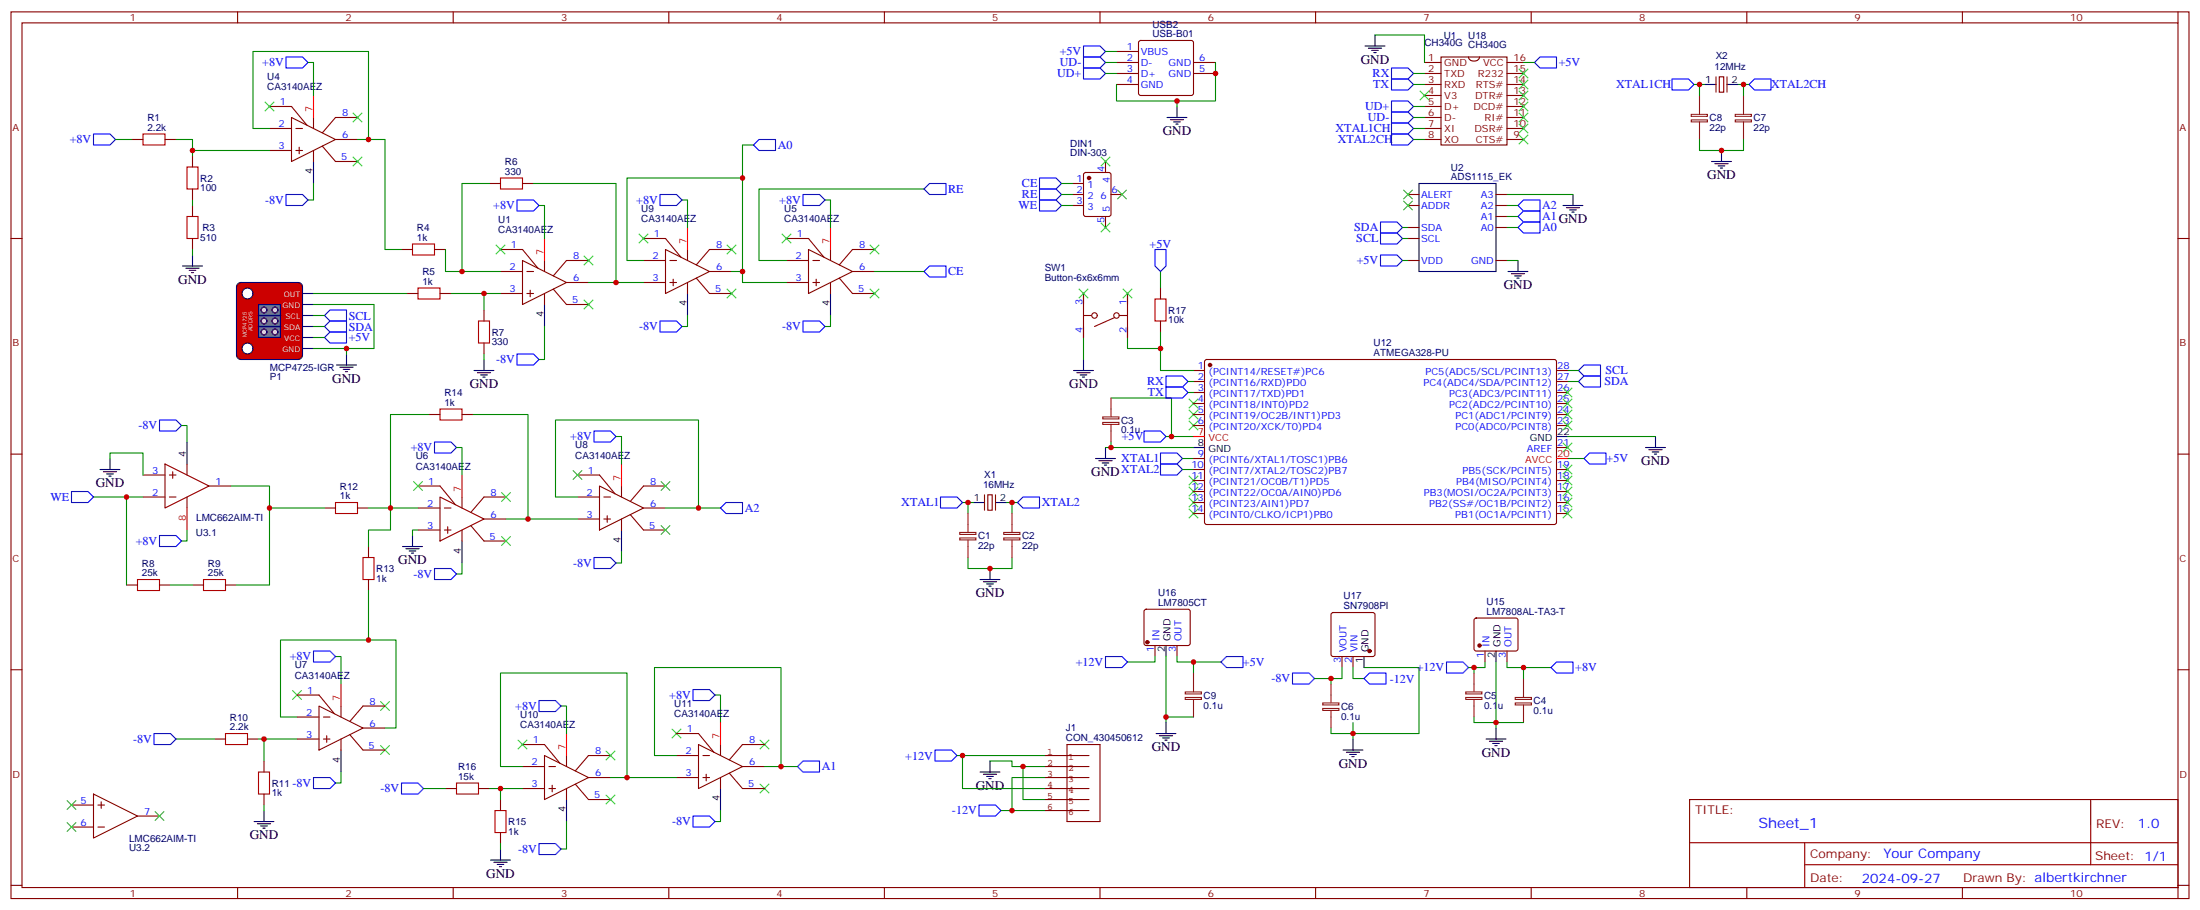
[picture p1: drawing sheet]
<svg xmlns="http://www.w3.org/2000/svg" width="706mm" height="292mm" viewBox="0 0 706 292" stroke-linecap="round" stroke-linejoin="round" font-family="sans-serif">
<g fill="none" stroke="#870000" stroke-width=".35">
<path d="M3.5 3.8h698.5v284.3h-698.5zM7.1 7.3h691.4v277.3h-691.4zM76.2 3.8v3.5M145.3 3.8v3.5M214.5 3.8v3.5M283.6 3.8v3.5M352.8 3.8v3.5M421.9 3.8v3.5M491.1 3.8v3.5M560.2 3.8v3.5M629.4 3.8v3.5M698.5 3.8v3.5"/>
<path d="M3.5 76.5h3.6M698.5 76.5h3.5M160.5 80h7.1l4.9 6M160.5 94.1h7.1M160.5 87.1h7.1M167.6 83.5l14.1 7.1-14.1 7zM169 94.1h2.1M169 87.1h2.1M170 93.1v2.1M174.6 83.5v3.6M174.6 94.1v3.5M177.4 92.7l4.3 4.9h7"/>
<path d="M181.7 90.6h7M188.7 83.5h-7l-4.3 5M3.5 145.6h3.6M698.5 145.6h3.5M3.5 214.8h3.6M698.5 214.8h3.5M541.9 256.4h156.6v28.2h-156.6zM670.5 256.4v20.9M541.9 270.2h156.5M578.8 277.3h119.6M578.8 270.2v14.2M3.5 283.9h3.6"/>
<path d="M76.2 284.6v3.5M145.3 284.6v3.5M214.5 284.6v3.5M283.6 284.6v3.5M352.8 284.6v3.5M421.9 284.6v3.5M491.1 284.6v3.5M560.2 284.6v3.5M629.4 284.6v3.5M698.5 284.6v3.5M698.5 283.9h3.5"/>
</g>
<path d="M174.6 97.6v7.1" fill="none" stroke="#000" stroke-width=".35"/>
<path d="M174.6 76.5v7" fill="none" stroke="#f00" stroke-width=".35"/>
<path d="M76.2 91.2l1.1-.6h18.3a1.41 1.41 0 0 1 1.4 1.4v21.9a1.51 1.51 0 0 1-1.4 1.4h-18.3a1.51 1.51 0 0 1-1.5-1.4v-21.9z" fill="#c00" stroke="#000" stroke-width=".35"/>
<path d="M97 94.1h3.5M97 97.6h3.5M97 101.2h3.5M97 104.7h3.5M97 108.2h3.5M97 111.8h3.5" fill="none" stroke="#000" stroke-width=".35"/>
<g fill="#fff" stroke="#000" stroke-width=".35">
<circle cx="79.4" cy="111.8" r="1.76"/>
<circle cx="79.4" cy="94.1" r="1.76"/>
</g>
<path d="M82.9 104.7h7.1v3.5h-7.1z" fill="#666" stroke="#000" stroke-width=".35"/>
<g fill="#ccc" stroke="#000" stroke-width=".35">
<circle cx="84.7" cy="106.5" r=".88"/>
<circle cx="88.2" cy="106.5" r=".88"/>
</g>
<path d="M82.9 101.2h7.1v3.5h-7.1z" fill="#666" stroke="#000" stroke-width=".35"/>
<g fill="#ccc" stroke="#000" stroke-width=".35">
<circle cx="84.7" cy="102.9" r=".88"/>
<circle cx="88.2" cy="102.9" r=".88"/>
</g>
<path d="M82.9 97.6h7.1v3.6h-7.1z" fill="#666" stroke="#000" stroke-width=".35"/>
<g fill="#ccc" stroke="#000" stroke-width=".35">
<circle cx="84.7" cy="99.4" r=".88"/>
<circle cx="88.2" cy="99.4" r=".88"/>
</g>
<g fill="none" stroke="#000" stroke-width=".35">
<path d="M437.8 14.7h6.3M438.9 15.5h4.2M439.9 16.2h2.1M440.6 16.9h.7M441 11.2v3.5M374.3 37.7h6.3M375.4 38.4h4.2M376.4 39.1h2.1M377.1 39.8h.7M377.5 34.1v3.6M100.5 51.8v7M455.1 58.8h24.7v28.3h-24.7z"/>
<path d="M501.3 65.9h6.3M502.4 66.6h4.2M503.4 67.3h2.1M504.1 68h.7M504.5 62.4v3.5M58.6 85.3h6.3M59.6 86h4.3M60.7 86.7h2.1M61.4 87.4h.7M61.7 81.8v3.5M220.5 94.1v7.1M266.3 94.1v7.1"/>
<path d="M483.7 87.1h6.3M484.7 87.8h4.2M485.8 88.5h2.1M486.5 89.2h.7M486.8 83.5v3.6M107.9 117.1h6.4M109 117.8h4.2M110.1 118.5h2.1M110.8 119.2h.7M111.1 113.5v3.6M152 118.8h6.4M153.1 119.5h4.2"/>
<path d="M155.2 115.3v3.5M344.3 118.8h6.4M345.4 119.5h4.2M347.5 115.3v3.5M154.2 120.2h2.1M154.9 120.9h.7M346.4 120.2h2.1M347.1 120.9h.7M32.1 150.6h6.4M33.2 151.3h4.2M34.2 152h2.1M34.9 152.7h.7"/>
<path d="M35.3 147v3.6M60 141.7v7.1M351.4 147h6.3M352.4 147.7h4.3M353.5 148.4h2.1M354.2 149.2h.7M354.5 143.5v3.5M129.1 175.3h6.4M130.2 176h4.2M131.2 176.7h2.1M131.9 177.4h.7M132.3 171.7v3.6"/>
<path d="M148.2 173.5v7.1M199.3 170v7M312.2 161.1h3.5M319.3 161.1h3.5M314.3 185.8h6.4M315.4 186.5h4.2M316.4 187.3h2.2M317.1 188h.8M317.5 182.3v3.5M373.9 207v3.5M437.4 210.5v3.6M479.8 208.8v3.5"/>
<path d="M370.8 235.2h6.3M371.8 235.9h4.3M372.9 236.6h2.1M373.6 237.3h.7M373.9 231.7v3.5M433.9 237v3.5M476.6 237h6.4M477.7 237.7h4.2M478.7 238.4h2.1M479.4 239.1h.7M479.8 233.5v3.5M84.7 259.9v3.6"/>
<path d="M109.4 240.5v7.1M181.7 256.4v7.1M231.1 252.9v7M430.7 240.5h6.4M431.8 241.2h4.2M432.9 241.9h2.1M433.6 242.6h.7M81.5 263.5h6.3M82.5 264.2h4.3M83.6 264.9h2.1M84.3 265.6h.7M157.3 275.8h6.4"/>
<path d="M158.4 276.5h4.2M159.5 277.2h2.1M160.2 277.9h.7M160.5 272.3v3.5"/>
</g>
<g fill="none" stroke="#870000" stroke-width=".35">
<path d="M86.4 34.1h7.1l4.9 6M93.5 37.7l14.1 7-14.1 7.1zM100.5 37.7v3.5M114.7 37.7h-7.1l-4.2 4.9M42.3 44.7h3.6M52.9 44.7h3.5M61.7 50v3.6M86.4 48.3h7.1M86.4 41.2h7.1M94.9 48.3h2.1M94.9 41.2h2.1M96 47.2v2.1"/>
<path d="M100.5 48.3v3.5M103.4 46.8l4.2 5h7.1M107.6 44.7h7.1M157 58.8h3.5M167.6 58.8h3.5M61.7 60.6v3.5M61.7 65.9v3.5M61.7 76.5v3.5M206.4 76.5h7l5 6M252.2 76.5h7.1l4.9 6M451.6 76.5h3.5M451.6 73h3.5"/>
<path d="M451.6 65.9h3.5M451.6 62.4h3.5M479.8 73h3.5M479.8 65.9h3.5M479.8 62.4h3.5M479.8 69.4h3.5M128.8 80h3.5M130.5 94.1h3.6M139.3 80h3.6M141.1 94.1h3.5M155.2 99.4v3.5M206.4 83.5h7"/>
<path d="M206.4 90.6h7M213.4 80l14.1 7.1-14.1 7zM214.8 83.5h2.2M214.8 90.6h2.2M215.9 89.5v2.2M220.5 80v3.5M220.5 90.6v3.5M223.3 89.2l4.2 4.9h7.1M227.5 87.1h7.1M234.6 80h-7.1l-4.2 4.9M252.2 83.5h7.1M252.2 90.6h7.1"/>
<path d="M259.3 80l14.1 7.1-14.1 7zM260.7 83.5h2.1M260.7 90.6h2.1M261.8 89.5v2.2M266.3 80v3.5M266.3 90.6v3.5M269.2 89.2l4.2 4.9h7.1M273.4 87.1h7.1M280.5 80h-7.1l-4.2 4.9M372.2 92.4v3.5M451.6 83.5h3.5M479.8 83.5h3.5"/>
<path d="M155.2 110v3.5M372.2 102.9v3.6M137.6 132.9h3.5M148.2 132.9h3.5M45.9 159.4h7M45.9 152.3h7M52.9 148.8l14.1 7.1-14.1 7zM54.3 159.4h2.1M54.3 152.3h2.1M55.4 151.3v2.1M60 148.8v3.5M60 159.4v3.5"/>
<path d="M67 155.9h7.1M134.1 155.9h7l4.9 6M141.1 159.4l14.1 7-14.1 7.1zM148.2 159.4v3.5M162.3 159.4h-7.1l-4.2 4.9M185.2 159.4h7.1M185.2 152.3h7.1l4.9 6M192.3 155.9l14.1 7-14.1 7.1zM193.7 159.4h2.1M199.3 155.9v3.5M213.4 155.9h-7l-4.3 4.9M316.8 158.7h1.4v4.9h-1.4z"/>
<path d="M104.1 162.9h3.5M114.7 162.9h3.5M118.2 175.3v3.5M134.1 170h7M134.1 162.9h7M142.5 170h2.1M142.5 162.9h2.1M143.6 168.9v2.1M148.2 170v3.5M151 168.6l4.2 4.9h7.1M155.2 166.4h7.1M185.2 166.4h7.1"/>
<path d="M193.7 166.4h2.1M194.7 165.4v2.1M199.3 166.4v3.6M202.1 165l4.3 5h7M206.4 162.9h7M40.6 187.6h3.5M51.2 187.6h3.5M61.7 187.6h3.6M72.3 187.6h3.5M118.2 185.8v3.6M367.1 195.6l.5-.2h13.4l.5 .2 .2 .5v10.2l-.2 .5-.5 .2h-13.4l-.5-.2-.2-.5v-10.2zM427.1 196.6l.5-.2h12.7l.5 .2 .2 .5v12.7l-.3 .5-.4 .2h-12.7l-.5-.2-.2-.5v-12.7z"/>
<path d="M473 198.4l.4-.2h12.7l.5 .2 .2 .5v9.4l-.7 .5-12.9-.1-.5-.6v-9.2zM370.4 207v3.5M377.5 207v3.5M430.4 210.5v3.6M433.9 210.5v3.6M476.2 208.8v3.5M483.3 208.8v3.5M68.8 237h3.5M79.4 237h3.5M95.2 222.9h7.1l4.9 6M95.2 237h7.1M95.2 229.9h7.1"/>
<path d="M102.3 226.4l14.1 7.1-14.1 7zM103.7 237h2.1M103.7 229.9h2.1M104.8 235.9v2.2M109.4 226.4v3.5M109.4 237v3.5M112.2 235.6l4.2 4.9h7.1M116.4 233.5h7.1M123.5 226.4h-7.1l-4.2 5M167.6 238.8h7l5 6M217 235.2h7l5 6M224 238.8l14.1 7-14.1 7.1z"/>
<path d="M231.1 238.8v3.5M245.2 238.8h-7.1l-4.2 4.9M22.9 258.2h7.1M30 254.6l14.1 7.1-14.1 7zM31.4 258.2h2.1M32.5 257.1v2.1M84.7 244.1v3.5M84.7 254.6v3.6M142.9 252.9h3.5M153.5 252.9h3.5M160.5 256.4v3.5M167.6 252.9h7"/>
<path d="M167.6 245.8h7M174.6 242.3l14.1 7-14.1 7.1zM176 252.9h2.2M176 245.8h2.2M177.1 251.8v2.1M181.7 242.3v3.5M181.7 252.9v3.5M184.5 251.5l4.2 4.9h7.1M188.7 249.3h7.1M195.8 242.3h-7.1l-4.2 4.9M217 242.3h7M217 249.3h7"/>
<path d="M225.4 242.3h2.1M225.4 249.3h2.1M226.5 248.3v2.1M231.1 249.3v3.6M233.9 247.9l4.2 5h7.1M238.1 245.8h7.1M22.9 265.2h7.1M31.4 265.2h2.1M44.1 261.7h7.1M160.5 267v3.5"/>
</g>
<path d="M100.5 30.6v7.1M220.5 73v7M266.3 73v7M148.2 152.3v7.1M199.3 148.8v7.1M60 162.9v7.1M109.4 219.4v7M181.7 235.2v7.1M231.1 231.7v7.1" fill="none" stroke="#f00" stroke-width=".35"/>
<g fill="none" stroke="#00f" stroke-width=".35">
<path d="M91.7 18.3h5.3l1.8 1.7-1.8 1.8h-5.3zM347.5 14.7h5.3l1.7 1.8-1.7 1.8h-5.3zM347.5 18.3h5.3l1.7 1.7-1.7 1.8h-5.3zM493.9 18.3h5.3v3.5h-5.3l-1.8-1.8zM347.5 21.8h5.3l1.7 1.8-1.7 1.7h-5.3zM446.3 21.8h5.3l1.7 1.8-1.7 1.7h-5.3zM446.3 25.3h5.3l1.7 1.8-1.7 1.8h-5.3zM446.3 32.4h5.3l1.7 1.7-1.7 1.8h-5.3zM446.3 35.9h5.3l1.7 1.8-1.7 1.7h-5.3zM30 43h5.3l1.7 1.7-1.7 1.8h-5.3zM243.4 44.7h5.3v3.6h-5.3l-1.7-1.8zM298.1 58.8h5.3v3.6h-5.3l-1.8-1.8z"/>
<path d="M91.7 62.4h5.3l1.8 1.7-1.8 1.8h-5.3zM165.8 64.1h5.3l1.8 1.8-1.8 1.8h-5.3zM211.7 62.4h5.3l1.7 1.7-1.7 1.8h-5.3zM257.5 62.4h5.3l1.8 1.7-1.8 1.8h-5.3zM442.7 71.2h5.3l1.8 1.8-1.8 1.7h-5.3zM442.7 74.7h5.3l1.8 1.8-1.8 1.7h-5.3zM488.6 71.2h5.3v3.5h-5.3l-1.8-1.7zM488.6 64.1h5.3v3.6h-5.3l-1.8-1.8zM488.6 67.7h5.3v3.5h-5.3l-1.8-1.8zM298.1 85.3h5.3v3.5h-5.3l-1.8-1.7zM370.4 80h3.5v5.3l-1.7 1.8-1.8-1.8zM442.7 81.8h5.3l1.8 1.7-1.8 1.8h-5.3z"/>
<path d="M104.1 104.7l1.7-1.8h5.3v3.6h-5.3zM104.1 101.2l1.7-1.8h5.3v3.5h-5.3zM105.8 106.5h5.3v3.5h-5.3l-1.7-1.8zM165.8 113.5h5.3l1.8 1.8-1.8 1.8h-5.3zM211.7 102.9h5.3l1.7 1.8-1.7 1.8h-5.3zM257.5 102.9h5.3l1.8 1.8-1.8 1.8h-5.3zM508 117.1h5.3v3.5h-5.3l-1.8-1.8zM51.2 134.7h5.2l1.8 1.8-1.8 1.7h-5.2zM190.5 138.2h5.3l1.8 1.8-1.8 1.7h-5.3zM366.9 138.2h5.3l1.7 1.8-1.7 1.7h-5.3zM373.9 124.1h5.3l1.8 1.8-1.8 1.7h-5.3zM373.9 120.6h5.3l1.8 1.7-1.8 1.8h-5.3z"/>
<path d="M508 120.6h5.3v3.5h-5.3l-1.8-1.8zM22.9 157.6h5.3l1.8 1.8-1.8 1.7h-5.3zM139.3 141.7h5.3l1.8 1.8-1.8 1.8h-5.3zM301.6 159.4h5.3l1.8 1.7-1.8 1.8h-5.3zM372.2 148.8h5.3l1.7 1.8-1.7 1.7h-5.3zM372.2 145.3h5.3l1.7 1.7-1.7 1.8h-5.3zM51.2 171.7h5.2l1.8 1.8-1.8 1.8h-5.2zM190.5 178.8h5.3l1.8 1.8-1.8 1.7h-5.3zM232.8 161.1h5.3v3.6h-5.3l-1.7-1.8zM326.3 161.1l1.8-1.7h5.3v3.5h-5.3zM139.3 182.3h5.3l1.8 1.8-1.8 1.7h-5.3zM100.5 208.8h5.3l1.8 1.7-1.8 1.8h-5.3z"/>
<path d="M354.5 210.5h5.3l1.8 1.8-1.8 1.8h-5.3zM393.3 210.5h5.3v3.6h-5.3l-1.7-1.8zM414.5 215.8h5.3l1.8 1.8-1.8 1.8h-5.3zM437.4 217.6l1.8-1.8h5.3v3.6h-5.3zM463.9 212.3h5.3l1.8 1.8-1.8 1.7h-5.3zM499.2 212.3h5.3v3.5h-5.3l-1.8-1.7zM49.4 235.2h5.3l1.7 1.8-1.7 1.8h-5.3zM172.9 224.6h5.3l1.7 1.8-1.7 1.8h-5.3zM222.2 221.1h5.3l1.8 1.8-1.8 1.7h-5.3zM100.5 249.3h5.3l1.8 1.8-1.8 1.8h-5.3zM128.8 251.1h5.3l1.7 1.8-1.7 1.7h-5.3zM255.8 245.8l1.7-1.7h5.3v3.5h-5.3z"/>
<path d="M172.9 270.5h5.3l1.7 1.8-1.7 1.7h-5.3zM222.2 261.7h5.3l1.8 1.8-1.8 1.7h-5.3z"/>
</g>
<g fill="none" stroke="#008700" stroke-width=".35">
<path d="M98.8 20h1.7v10.6M37 44.7h5.3M56.4 44.7h5.3v5.3M61.7 48.3h24.7M86.4 41.2h-5.3v-24.7h37.1v28.2h-3.5M100.5 58.8v5.3h-1.7M118.2 44.7h5.3v35.3h5.3M157 58.8h-8.8v28.3M171.1 58.8h26.5v31.8h-8.9M241.7 46.5h-3.6v10.6M61.7 64.1v1.8M172.9 65.9h1.7v10.6"/>
<path d="M218.7 64.1h1.8v8.9M264.6 64.1h1.7v8.9M296.3 60.6h-52.9v22.9h8.8M449.8 73h1.8M449.8 76.5h1.8M483.3 73h3.5M483.3 65.9h3.5M483.3 62.4h21.2M483.3 69.4h3.5M61.7 80v1.8M100.5 97.6h19.4v14.2h-8.8M100.5 94.1h30"/>
<path d="M142.9 80v7.1h17.6M144.6 94.1h15.9M155.2 94.1v5.3M197.6 90.6h8.8M206.4 83.5h-5.3v-26.4h37v30h-3.5M238.1 87.1v3.5h14.1M280.5 87.1h15.8M372.2 87.1v5.3M449.8 83.5h1.8M483.3 83.5h3.5M100.5 111.8h10.6v1.7M100.5 104.7h3.6"/>
<path d="M100.5 101.2h3.6M100.5 108.2h3.6M155.2 113.5v1.8M174.6 104.7v10.6h-1.7M220.5 101.2v3.5h-1.8M266.3 101.2v3.5h-1.7M347.5 108.2v7.1M361.6 108.2v3.6h10.6M502.7 118.8h3.5M58.2 136.5h1.8v5.2M137.6 132.9h-12.4v37.1h-7v5.3M151.7 132.9h17.6v33.5h-7"/>
<path d="M197.6 140h1.7v8.8M356.3 127.6h19.4v12.4M373.9 140h8.9M502.7 122.3h3.5M30 159.4h15.9M35.3 147v-1.7h10.6v7M40.6 159.4v28.2M74.1 155.9h12.3v31.7h-10.6M146.4 143.5h1.8v8.8M185.2 159.4h-7v-24.7h45.8v28.2h-10.6M354.5 143.5h28.3M356.3 141.7v1.8"/>
<path d="M379.2 147h3.6M379.2 150.6h3.6M60 170v3.5h-1.8M86.4 162.9h17.7M118.2 162.9h15.9M134.1 170h-1.8v1.7M169.3 166.4h15.9M199.3 177v3.6h-1.7M224 162.9h7.1M308.7 161.1h3.5M310.4 178.8v3.5h14.2v-3.5M310.4 161.1v3.6"/>
<path d="M322.8 161.1h3.5M324.6 161.1v3.6M54.7 187.6h7M118.2 189.4v15.8M148.2 180.6v3.5h-1.8M107.6 210.5h1.8v8.9M370.4 210.5v1.8h-8.8M373.9 210.5v21.2M377.5 210.5v1.8h14.1M382.8 212.3v3.5M421.6 217.6h5.3M430.4 214.1v3.5h-3.5v1.8"/>
<path d="M433.9 214.1v3.5h3.5M437.4 214.1h17.7v21.1h-21.2v-3.5M471 214.1h1.7M476.2 212.3v1.8h-3.5v1.7M479.8 212.3v21.2M483.3 212.3v1.8h14.1M488.6 214.1v3.5M56.4 237h12.4M82.9 237h1.8v7.1M84.7 237h10.5M95.2 229.9h-5.2v-24.7h37v28.3h-3.5M179.9 226.4h1.8v8.8"/>
<path d="M229.3 222.9h1.8v8.8M373.9 229.9h8.9M426.9 233.5v1.7h7v1.8M472.7 229.9v1.8h15.9M84.7 258.2v1.7M109.4 247.6v3.5h-1.8M135.8 252.9h7.1M157 252.9h10.6M160.5 252.9v3.5M167.6 245.8h-7.1v-30h40.6v33.5h-5.3M201.1 249.3h15.9M217 242.3h-7.1v-28.2h40.6v31.7h-5.3"/>
<path d="M231.1 259.9v3.6h-1.8M250.5 245.8h5.3M160.5 270.5v1.8M181.7 263.5v8.8h-1.8"/>
</g>
<g fill="none" stroke="#a10000" stroke-width=".35">
<path d="M45.9 43h7v3.5h-7zM60 53.6h3.5v7h-3.5zM160.5 57.1h7.1v3.5h-7.1zM60 69.4h3.5v7.1h-3.5zM132.3 78.2h7v3.6h-7zM134.1 92.4h7v3.5h-7zM370.4 95.9h3.5v7h-3.5zM153.5 102.9h3.5v7.1h-3.5zM141.1 131.2h7.1v3.5h-7.1zM107.6 161.1h7.1v3.6h-7.1zM116.4 178.8h3.5v7h-3.5zM44.1 185.8h7.1v3.6h-7.1z"/>
<path d="M65.3 185.8h7v3.6h-7zM72.3 235.2h7.1v3.6h-7.1zM82.9 247.6h3.5v7h-3.5zM146.4 251.1h7.1v3.5h-7.1zM158.7 259.9h3.6v7.1h-3.6z"/>
</g>
<g fill="none" stroke="#3c3" stroke-width=".35">
<path d="M85 32.7l2.8 2.9M87.8 32.7l-2.8 2.9M113.2 36.3l2.9 2.8M116.1 36.3l-2.9 2.8M113.2 50.4l2.9 2.8M116.1 50.4l-2.9 2.8M159.1 78.6l2.8 2.8M161.9 78.6l-2.8 2.8M205 75.1l2.8 2.8M207.8 75.1l-2.8 2.8M233.2 78.6l2.8 2.8M236 78.6l-2.8 2.8"/>
<path d="M250.8 75.1l2.8 2.8M253.6 75.1l-2.8 2.8M279 78.6l2.9 2.8M281.9 78.6l-2.9 2.8M187.3 82.1l2.8 2.8M187.3 96.2l2.8 2.9M190.1 82.1l-2.8 2.8M190.1 96.2l-2.8 2.9M233.2 92.7l2.8 2.8M236 92.7l-2.8 2.8M279 92.7l2.9 2.8M281.9 92.7l-2.9 2.8"/>
<path d="M132.6 154.4l2.9 2.9M135.5 154.4l-2.9 2.9M160.9 158l2.8 2.8M163.7 158l-2.8 2.8M183.8 150.9l2.8 2.8M186.6 150.9l-2.8 2.8M212 154.4l2.8 2.9M214.8 154.4l-2.8 2.9M160.9 172.1l2.8 2.8M163.7 172.1l-2.8 2.8M212 168.6l2.8 2.8M214.8 168.6l-2.8 2.8"/>
<path d="M93.8 221.5l2.9 2.8M96.7 221.5l-2.9 2.8M122.1 239.1l2.8 2.8M122.1 225l2.8 2.8M124.9 239.1l-2.8 2.8M124.9 225l-2.8 2.8M166.2 237.3l2.8 2.9M169 237.3l-2.8 2.9M215.5 233.8l2.9 2.8M218.4 233.8l-2.9 2.8M243.8 237.3l2.8 2.9M246.6 237.3l-2.8 2.9"/>
<path d="M21.5 256.8l2.8 2.8M24.3 256.8l-2.8 2.8M194.4 240.9l2.8 2.8M194.4 255l2.8 2.8M197.2 240.9l-2.8 2.8M197.2 255l-2.8 2.8M243.8 251.5l2.8 2.8M246.6 251.5l-2.8 2.8M21.5 263.8l2.8 2.8M24.3 263.8l-2.8 2.8M49.7 260.3l2.9 2.8M52.6 260.3l-2.9 2.8"/>
</g>
<path d="M315.7 158.7v4.9M319.3 158.7v4.9" fill="none" stroke="#871200" stroke-width=".35"/>
<g fill="#870000" stroke="#870000" stroke-width=".35">
<circle cx="474.5" cy="207" r=".53"/>
<circle cx="439.2" cy="208.8" r=".53"/>
<circle cx="367.9" cy="206" r=".53"/>
</g>
<g fill="none" stroke="#8c2424" stroke-width=".35">
<path d="M353.7 133.7h5.1v.6h-5.1zM353.7 135.5h5.1v.6h-5.1zM356.3 127.6v6M356.3 136.1v5.6M307.8 170.7h5.2v.7h-5.2zM307.8 172.5h5.2v.6h-5.2zM310.4 164.7v6M310.4 173.1v5.7M321.9 170.7h5.2v.7h-5.2zM321.9 172.5h5.2v.6h-5.2zM324.6 164.7v6M324.6 173.1v5.7"/>
<path d="M382.8 215.8v6M426.9 219.4v6M472.7 215.8v6M488.6 217.6v6M380.1 221.9h5.2v.6h-5.2zM380.1 223.7h5.2v.6h-5.2zM382.8 224.3v5.6M424.2 225.4h5.2v.7h-5.2zM424.2 227.2h5.2v.6h-5.2zM426.9 227.8v5.7M470.1 221.9h5.2v.6h-5.2zM470.1 223.7h5.2v.6h-5.2z"/>
<path d="M472.7 224.3v5.6M486 223.7h5.1v.6h-5.1zM486 225.4h5.1v.7h-5.1zM488.6 226.1v5.6"/>
</g>
<path d="M462.1 18.3h21.2v28.2h-21.2z" fill="#fff" stroke="#600" stroke-width=".35"/>
<g fill="none" stroke="#800000" stroke-width=".35">
<path d="M456.8 20h5.3M456.8 23.6h5.3M456.8 27.1h5.3M456.8 30.6h5.3M456.8 34.1h5.3M456.8 37.7h5.3M483.3 20h5.3M483.3 23.6h5.3M483.3 27.1h5.3M483.3 30.6h5.3M483.3 34.1h5.3M483.3 37.7h5.3"/>
<path d="M456.8 41.2h5.3M456.8 44.7h5.3M483.3 41.2h5.3M483.3 44.7h5.3"/>
</g>
<path d="M471 18.3a1.84 1.84 0 0 0 1.7 1.3 1.84 1.84 0 0 0 1.8-1.3" fill="none" stroke="#600" stroke-width=".35"/>
<g fill="none" stroke="#3c3" stroke-width=".35">
<path d="M455.4 29.2l2.9 2.8M458.3 29.2l-2.9 2.8M487.2 22.2l2.8 2.8M487.2 25.7l2.8 2.8M487.2 29.2l2.8 2.8M487.2 32.7l2.8 2.9M487.2 36.3l2.8 2.8M487.2 39.8l2.8 2.8M490 22.2l-2.8 2.8M490 25.7l-2.8 2.8M490 29.2l-2.8 2.8M490 32.7l-2.8 2.9"/>
<path d="M490 36.3l-2.8 2.8M490 39.8l-2.8 2.8M353.1 50.4l2.9 2.8M356 50.4l-2.9 2.8M487.2 43.3l2.8 2.8M490 43.3l-2.8 2.8M353.1 71.5l2.9 2.9M356 71.5l-2.9 2.9M358.4 61l2.8 2.8M361.2 61l-2.8 2.8M450.1 61l2.9 2.8M450.1 64.5l2.9 2.8"/>
<path d="M453 61l-2.9 2.8M453 64.5l-2.9 2.8M346.1 92.7l2.8 2.8M348.9 92.7l-2.8 2.8M360.2 92.7l2.8 2.8M363 92.7l-2.8 2.8M381.4 128l2.8 2.8M381.4 131.5l2.8 2.8M381.4 135l2.8 2.9M384.2 135l-2.8 2.9M384.2 128l-2.8 2.8M384.2 131.5l-2.8 2.8"/>
<path d="M501.3 124.5l2.8 2.8M501.3 128l2.8 2.8M501.3 131.5l2.8 2.8M501.3 135l2.8 2.9M504.1 124.5l-2.8 2.8M504.1 128l-2.8 2.8M504.1 131.5l-2.8 2.8M504.1 135l-2.8 2.9M381.4 152.7l2.8 2.8M381.4 156.2l2.8 2.8M381.4 159.7l2.8 2.9M384.2 152.7l-2.8 2.8"/>
<path d="M384.2 156.2l-2.8 2.8M384.2 159.7l-2.8 2.9M501.3 142.1l2.8 2.8M501.3 149.2l2.8 2.8M501.3 152.7l2.8 2.8M501.3 156.2l2.8 2.8M501.3 159.7l2.8 2.9M504.1 142.1l-2.8 2.8M504.1 149.2l-2.8 2.8M504.1 152.7l-2.8 2.8M504.1 156.2l-2.8 2.8M504.1 159.7l-2.8 2.9"/>
<path d="M381.4 163.3l2.8 2.8M384.2 163.3l-2.8 2.8M501.3 163.3l2.8 2.8M504.1 163.3l-2.8 2.8"/>
</g>
<g fill="none" stroke="#870000" stroke-width=".35">
<path d="M358.1 16.5h7M365.4 13.2l.4-.2h16.3l.5 .2 .2 .5v16.2l-.3 .5-.4 .2h-16.3l-.5-.2-.2-.5v-16.2zM358.1 20h7M358.1 27.1h7M358.1 23.6h7M382.8 20h7M382.8 23.6h7M551.4 24.6h1.4v5h-1.4zM344 58.8h3.5M347.7 55.5l.5-.2h7.4l.7 .4v13l-.5 .7h-7.6l-.7-.4v-13zM354.5 51.8v3.5M344 62.4h3.5"/>
<path d="M344 65.9h3.5M354.5 69.4v3.6M356.3 62.4h3.5M347.5 94.1v14.1M361.6 94.1v14.1M347.5 101.2h2.5M357.4 101.9l-6.4 2.8M359.1 101.2h2.5M382.8 118.8h3.5M386.5 115.5l.5-.2h111.7l.5 .7-.1 51.8-.6 .4-111.8-.1-.4-.6v-51.5zM499.2 118.8h3.5M382.8 122.3h3.5"/>
<path d="M382.8 125.9h3.5M382.8 129.4h3.5M382.8 132.9h3.5M382.8 136.5h3.5M499.2 122.3h3.5M499.2 125.9h3.5M499.2 129.4h3.5M499.2 132.9h3.5M499.2 136.5h3.5M382.8 147h3.5M382.8 150.6h3.5M382.8 154.1h3.5"/>
<path d="M382.8 157.6h3.5M499.2 150.6h3.5M499.2 154.1h3.5M499.2 157.6h3.5M499.2 143.5h3.5M382.8 161.1h3.5M382.8 164.7h3.5M499.2 161.1h3.5M499.2 164.7h3.5"/>
<circle cx="351" cy="101.2" r=".88"/>
<circle cx="358.1" cy="101.2" r=".88"/>
</g>
<g fill="none" stroke="#008700" stroke-width=".35">
<path d="M354.5 16.5h3.6M441 11.2h15.8v8.8M354.5 23.6h3.6M354.5 20h3.6M377.5 32.4v1.7M389.8 20v12.4h-31.7v-5.3M453.3 23.6h3.5M453.3 27.1h3.5M453.3 34.1h3.5M453.3 37.7h3.5M488.6 20h3.5M543.3 27.1h3.5"/>
<path d="M545 27.1v3.5M557.4 27.1h3.5M559.2 27.1v3.5M340.4 58.8h3.6M453.3 41.2h3.5M453.3 44.7h3.5M545 44.7v3.6h14.2v-3.6M340.4 62.4h3.6M340.4 65.9h3.6M372.2 106.5v12.3h10.6M381 122.3h1.8M381 125.9h1.8"/>
<path d="M502.7 140h28.2M502.7 147h5.3M306.9 242.3h28.2M308.7 242.3v10.6h26.4M317.5 244.1h7.1v1.7h3.5M321 259.9h3.6M335.1 249.3h-10.5v10.6h10.5M335.1 245.8h-7v10.6h7"/>
</g>
<g fill="#870000" stroke="#870000" stroke-width=".35">
<circle cx="349.2" cy="57.1" r=".53"/>
<circle cx="388.1" cy="117.1" r=".53"/>
</g>
<path d="M446.3 39.4h5.3l1.7 1.8-1.7 1.8h-5.3zM536.2 25.3h5.3l1.8 1.8-1.8 1.8h-5.3zM562.7 25.3h5.3v3.6h-5.3l-1.8-1.8zM333.4 57.1h5.3l1.7 1.7-1.7 1.8h-5.3zM446.3 43h5.3l1.7 1.7-1.7 1.8h-5.3zM333.4 60.6h5.3l1.7 1.8-1.7 1.7h-5.3zM333.4 64.1h5.3l1.7 1.8-1.7 1.8h-5.3zM509.8 145.3h5.3v3.5h-5.3l-1.8-1.8zM299.9 240.5h5.3l1.7 1.8-1.7 1.8h-5.3zM314 258.2h5.3l1.7 1.7-1.7 1.8h-5.3z" fill="none" stroke="#00f" stroke-width=".35"/>
<g fill="none" stroke="#000" stroke-width=".35">
<path d="M546.8 27.1h3.5M553.9 27.1h3.5M548.9 51.8h6.4M550 52.5h4.2M551 53.2h2.2M551.7 53.9h.7M552.1 48.3v3.5M499.2 140h3.5M530.9 140v3.5M382.8 143.5h3.5M527.8 143.5h6.3M528.8 144.2h4.2"/>
<path d="M529.9 144.9h2.1M530.6 145.6h.7M314.3 247.6h6.4M315.4 248.3h4.2M316.4 249h2.2M317.1 249.7h.8M317.5 244.1v3.5"/>
</g>
<path d="M342.2 238.8h10.6v24.7h-10.6zM335.1 242.3h14.1M335.1 245.8h14.1M335.1 249.3h14.1M335.1 252.9h14.1M335.1 256.4h14.1M335.1 259.9h14.1" fill="none" stroke="#850000" stroke-width=".35"/>
<path d="M382.8 140h3.5M499.2 147h3.5" fill="none" stroke="#f00" stroke-width=".35"/>
<path d="M542.4 36.7h5.2v.6h-5.2zM542.4 38.5h5.2v.6h-5.2zM545 30.6v6M545 39.1v5.6M556.5 36.7h5.2v.6h-5.2zM556.5 38.5h5.2v.6h-5.2zM559.2 30.6v6M559.2 39.1v5.6" fill="none" stroke="#8c2424" stroke-width=".35"/>
<path d="M550.3 24.6v5M553.9 24.6v5" fill="none" stroke="#871200" stroke-width=".35"/>
<g fill="#c00">
<circle cx="61.7" cy="48.3" r=".88"/>
<circle cx="155.2" cy="94.1" r=".88"/>
<circle cx="148.2" cy="87.1" r=".88"/>
<circle cx="118.2" cy="44.7" r=".88"/>
<circle cx="40.6" cy="159.4" r=".88"/>
<circle cx="84.7" cy="237" r=".88"/>
<circle cx="86.4" cy="162.9" r=".88"/>
<circle cx="118.2" cy="205.2" r=".88"/>
<circle cx="125.2" cy="162.9" r=".88"/>
<circle cx="169.3" cy="166.4" r=".88"/>
<circle cx="224" cy="162.9" r=".88"/>
<circle cx="197.6" cy="90.6" r=".88"/>
<circle cx="238.1" cy="87.1" r=".88"/>
<circle cx="238.1" cy="57.1" r=".88"/>
<circle cx="160.5" cy="252.9" r=".88"/>
<circle cx="201.1" cy="249.3" r=".88"/>
<circle cx="250.5" cy="245.8" r=".88"/>
<circle cx="111.1" cy="111.8" r=".88"/>
<circle cx="317.5" cy="182.3" r=".88"/>
<circle cx="310.4" cy="161.1" r=".88"/>
<circle cx="324.6" cy="161.1" r=".88"/>
<circle cx="375.7" cy="140" r=".88"/>
<circle cx="479.8" cy="231.7" r=".88"/>
<circle cx="488.6" cy="214.1" r=".88"/>
<circle cx="382.8" cy="212.3" r=".88"/>
<circle cx="373.9" cy="229.9" r=".88"/>
<circle cx="426.9" cy="217.6" r=".88"/>
<circle cx="433.9" cy="235.2" r=".88"/>
<circle cx="472.7" cy="214.1" r=".88"/>
<circle cx="356.3" cy="143.5" r=".88"/>
<circle cx="389.8" cy="23.6" r=".88"/>
<circle cx="377.5" cy="32.4" r=".88"/>
<circle cx="308.7" cy="242.3" r=".88"/>
<circle cx="324.6" cy="259.9" r=".88"/>
<circle cx="328.1" cy="245.8" r=".88"/>
<circle cx="372.2" cy="111.8" r=".88"/>
<circle cx="559.2" cy="27.1" r=".88"/>
<circle cx="545" cy="27.1" r=".88"/>
<circle cx="552.1" cy="48.3" r=".88"/>
</g>
<text font-size="4.6" fill="#00f" x="564" y="265.4">Sheet_1</text>
<g font-size="4.2">
<text x="436.4" y="20.4">GND</text>
<text x="372.9" y="43.3">GND</text>
<text x="547.5" y="57.4">GND</text>
<text x="57.1" y="90.9">GND</text>
<text x="482.2" y="92.7">GND</text>
<text x="106.5" y="122.7">GND</text>
<text x="150.6" y="124.5">GND</text>
<text x="342.9" y="124.5">GND</text>
<text x="526.3" y="149.2">GND</text>
<text x="350" y="152.7">GNDXTAL2</text>
<text x="30.7" y="156.2">GND</text>
<text x="127.7" y="180.9">GND</text>
<text x="312.9" y="191.5">GND</text>
<text x="369.4" y="240.9">GND</text>
<text x="475.2" y="242.6">GND</text>
<text x="429.3" y="246.2">GND</text>
<text x="312.9" y="253.2">GND</text>
<text x="80.1" y="269.1">GND</text>
<text x="155.9" y="281.4">GND</text>
</g>
<g font-size="4.2" fill="#00f">
<text x="685.7" y="265.7">1.0</text>
<text x="604" y="275.2">Your Company</text>
<text x="597.1" y="283">2024-09-27</text>
</g>
<g font-size="3.9" fill="#00f">
<text x="339.9" y="17.8">+5V</text>
<text x="84.1" y="21.3">+8V</text>
<text x="339.9" y="21.3">UD-</text>
<text x="499.9" y="21.3">+5V</text>
<text x="339" y="24.8">UD+</text>
<text x="440.2" y="24.8">RX</text>
<text x="440.4" y="28.3">TX</text>
<text x="518.3" y="28.4">XTAL1CH</text>
<text x="568" y="28.4">XTAL2CH</text>
<text x="437.8" y="35.4">UD+</text>
<text x="438.7" y="38.9">UD-</text>
<text x="22.4" y="46">+8V</text>
<text x="249.4" y="47.8">A0</text>
<text x="428.3" y="42.5">XTAL1CH</text>
<text x="429" y="46">XTAL2CH</text>
<text x="85" y="65.4">-8V</text>
<text x="204.1" y="65.4">+8V</text>
<text x="249.9" y="65.4">+8V</text>
<text x="304.1" y="61.9">RE</text>
<text x="327.7" y="63.6">RE</text>
<text x="327.7" y="60.1">CE</text>
<text x="158.2" y="67.2">+8V</text>
<text x="326.7" y="67.2">WE</text>
<text x="494.6" y="67.2">A2</text>
<text x="494.6" y="70.6">A1GND</text>
<text x="434.3" y="74.2">SDA</text>
<text x="435" y="77.7">SCL</text>
<text x="494.6" y="74.2">A0</text>
<text x="368.7" y="79.5">+5V</text>
<text x="304.1" y="88.3">CE</text>
<text x="435.1" y="84.8">+5V</text>
<text x="111.8" y="106.3">SDA</text>
<text x="111.8" y="102.8">SCL</text>
<text x="204.9" y="106">-8V</text>
<text x="250.8" y="106">-8V</text>
<text x="111.8" y="109.5">+5V</text>
<text x="159.1" y="116.5">-8V</text>
<text x="367.9" y="123.6">RX</text>
<text x="514.6" y="123.6">SDA</text>
<text x="514.9" y="120.1">SCL</text>
<text x="368.1" y="127.1">TX</text>
<text x="44.4" y="137.7">-8V</text>
<text x="182.9" y="141.2">+8V</text>
<text x="359.8" y="141.2">+5V</text>
<text x="131.7" y="144.8">+8V</text>
<text x="359.6" y="148.3">XTAL1</text>
<text x="515.3" y="148.3">+5V</text>
<text x="16.2" y="160.7">WE</text>
<text x="238.8" y="164.2">A2</text>
<text x="289" y="162.4">XTAL1</text>
<text x="334.1" y="162.4">XTAL2</text>
<text x="43.5" y="174.7">+8V</text>
<text x="132.6" y="185.3">-8V</text>
<text x="183.8" y="181.8">-8V</text>
<text x="92.9" y="211.8">+8V</text>
<text x="345" y="213.6">+12V</text>
<text x="398.6" y="213.6">+5V</text>
<text x="454.3" y="215.3">+12V</text>
<text x="505.2" y="215.3">+8V</text>
<text x="407.8" y="218.8">-8V</text>
<text x="445.7" y="218.9">-12V</text>
<text x="165.2" y="227.7">+8V</text>
<text x="214.6" y="224.1">+8V</text>
<text x="42.7" y="238.2">-8V</text>
<text x="290.3" y="243.6">+12V</text>
<text x="263.5" y="247">A1</text>
<text x="93.8" y="252.4">-8V</text>
<text x="122" y="254.1">-8V</text>
<text x="305.3" y="261.2">-12V</text>
<text x="215.5" y="264.7">-8V</text>
<text x="166.1" y="273.5">-8V</text>
</g>
<g font-size="3.9" fill="#800">
<text x="543.6" y="261">TITLE:</text>
<text x="672.3" y="265.7">REV:</text>
<text x="580.5" y="275.2">Company:</text>
<text x="671.9" y="275.8">Sheet: 1/1</text>
<text x="580.5" y="282.9">Date:</text>
<text x="629.6" y="282.9">Drawn By: albertkirchner</text>
</g>
<g font-size="3.2" fill="#800">
<text x="41.6" y="6.8">1</text>
<text x="110.8" y="6.8">2</text>
<text x="179.9" y="6.8">3</text>
<text x="249.1" y="6.8">4</text>
<text x="318.2" y="6.8">5</text>
<text x="387.3" y="6.8">6</text>
<text x="456.5" y="6.8">7</text>
<text x="525.6" y="6.8">8</text>
<text x="594.8" y="6.8">9</text>
<text x="663.9" y="6.8">10</text>
<text x="4.1" y="41.9">A</text>
<text x="699" y="41.9">A</text>
<text x="4.1" y="111.1">B</text>
<text x="699" y="111.1">B</text>
<text x="4.1" y="180.2">C</text>
<text x="699" y="180.2">C</text>
<text x="4.1" y="249.3">D</text>
<text x="699" y="249.3">D</text>
<text x="41.6" y="287.6">1</text>
<text x="110.8" y="287.6">2</text>
<text x="179.9" y="287.6">3</text>
<text x="249.1" y="287.6">4</text>
<text x="318.2" y="287.6">5</text>
<text x="387.3" y="287.6">6</text>
<text x="456.5" y="287.6">7</text>
<text x="525.6" y="287.6">8</text>
<text x="594.8" y="287.6">9</text>
<text x="663.9" y="287.6">10</text>
</g>
<g font-size="3.2" fill="#000080">
<text x="369.6" y="11.8">USB-B01</text>
<text x="369.6" y="8.9">USB2</text>
<text x="456.8" y="14.7">CH340G CH340G</text>
<text x="463" y="12.5">U1</text>
<text x="470.9" y="12.4">U18</text>
<text x="549.9" y="22.3">12MHz</text>
<text x="550.2" y="19.1">X2</text>
<text x="85.7" y="28.9">CA3140AEZ</text>
<text x="85.7" y="25.6">U4</text>
<text x="47.3" y="41.9">2.2k</text>
<text x="47.3" y="38.7">R1</text>
<text x="548.3" y="42">22p</text>
<text x="548.3" y="38.8">C8</text>
<text x="562.4" y="42">22p</text>
<text x="562.4" y="38.8">C7</text>
<text x="343.3" y="47.1">DIN1</text>
<text x="161.9" y="52.9">R6</text>
<text x="343.3" y="50">DIN-303</text>
<text x="64.2" y="58.3">R2</text>
<text x="161.9" y="56">330</text>
<text x="465.3" y="57.8">ADS1115_EK</text>
<text x="465.3" y="54.7">U2</text>
<text x="64.2" y="61.4">100</text>
<text x="159.8" y="71.5">U1</text>
<text x="205.7" y="71.2">CA3140AEZ</text>
<text x="205.7" y="68">U9</text>
<text x="251.5" y="71.2">CA3140AEZ</text>
<text x="251.5" y="68">U5</text>
<text x="64.2" y="77.3">510</text>
<text x="64.9" y="74.1">R3</text>
<text x="133.7" y="77.2">1k</text>
<text x="133.7" y="74.1">R4</text>
<text x="159.8" y="74.7">CA3140AEZ</text>
<text x="135.5" y="88.2">R5</text>
<text x="335" y="90">Button-6x6x6mm</text>
<text x="335" y="86.8">SW1</text>
<text x="135.5" y="91.3">1k</text>
<text x="374.6" y="100.6">R17</text>
<text x="157.7" y="107.7">R7</text>
<text x="374.6" y="103.7">10k</text>
<text x="157.7" y="110.8">330</text>
<text x="440.5" y="111">U12</text>
<text x="86.5" y="118.8">MCP4725-IGR</text>
<text x="440.5" y="114.2">ATMEGA328-PU</text>
<text x="86.5" y="121.9">P1</text>
<text x="142.5" y="130.1">1k</text>
<text x="142.5" y="127">R14</text>
<text x="359.6" y="135.8">C3</text>
<text x="184.5" y="143.8">U8</text>
<text x="359.5" y="139">0.1u</text>
<text x="133.3" y="147.3">U6</text>
<text x="184.5" y="147">CA3140AEZ</text>
<text x="133.3" y="150.6">CA3140AEZ</text>
<text x="315.6" y="153.1">X1</text>
<text x="109" y="160.1">1k</text>
<text x="109" y="157">R12</text>
<text x="315.3" y="156.4">16MHz</text>
<text x="62.9" y="167.1">LMC662AIM-TI</text>
<text x="62.8" y="172">U3.1</text>
<text x="313.7" y="172.9">C1</text>
<text x="327.8" y="172.9">C2</text>
<text x="313.7" y="176.1">22p</text>
<text x="327.8" y="176.1">22p</text>
<text x="45.5" y="184.8">25k</text>
<text x="45.5" y="181.7">R8</text>
<text x="66.7" y="184.8">25k</text>
<text x="66.7" y="181.7">R9</text>
<text x="120.6" y="183.5">R13</text>
<text x="120.6" y="186.6">1k</text>
<text x="371.4" y="191.1">U16</text>
<text x="371.4" y="194.3">LM7805CT</text>
<text x="430.9" y="195.4">SN7908PI</text>
<text x="430.9" y="192.1">U17</text>
<text x="476.8" y="197.1">LM7808AL-TA3-T</text>
<text x="476.8" y="194">U15</text>
<text x="94.5" y="214.4">U7</text>
<text x="94.5" y="217.6">CA3140AEZ</text>
<text x="216.3" y="226.7">U11</text>
<text x="386" y="227.2">0.1u</text>
<text x="386" y="224">C9</text>
<text x="430.1" y="227.6">C6</text>
<text x="476" y="227.2">0.1u</text>
<text x="476" y="224">C5</text>
<text x="491.8" y="225.8">C4</text>
<text x="73.7" y="231.1">R10</text>
<text x="166.9" y="233.5">CA3140AEZ</text>
<text x="166.9" y="230.2">U10</text>
<text x="216.3" y="229.9">CA3140AEZ</text>
<text x="430.1" y="230.7">0.1u</text>
<text x="491.8" y="229">0.1u</text>
<text x="73.7" y="234.2">2.2k</text>
<text x="341.9" y="237.7">CON_430450612</text>
<text x="341.9" y="234.5">J1</text>
<text x="146.9" y="250">15k</text>
<text x="146.9" y="246.9">R16</text>
<text x="87.1" y="255.4">1k</text>
<text x="87.1" y="252.2">R11</text>
<text x="163" y="267.8">1k</text>
<text x="163" y="264.6">R15</text>
<text x="41.4" y="270.1">LMC662AIM-TI</text>
<text x="41.4" y="273">U3.2</text>
</g>
<g font-size="3.2" fill="#00f">
<text x="361.3" y="16.2">1</text>
<text x="365.8" y="17.6">VBUS</text>
<text x="361.3" y="23.2">3</text>
<text x="361.3" y="19.7">2</text>
<text x="365.8" y="21.1">D-</text>
<text x="374.8" y="21.1">GND</text>
<text x="384.5" y="19.7">6</text>
<text x="384.5" y="23.2">5</text>
<text x="361.3" y="26.7">4</text>
<text x="365.8" y="28.2">GND</text>
<text x="365.8" y="24.6">D+</text>
<text x="374.8" y="24.6">GND</text>
<text x="89.7" y="33.8">1</text>
<text x="89.4" y="40.9">2</text>
<text x="109.7" y="37.3">8</text>
<text x="89.4" y="47.9">3</text>
<text x="109.7" y="44.4">6</text>
<text x="109.4" y="51.4">5</text>
<text x="345.3" y="58.5">1</text>
<text x="354.2" y="55.1" transform="rotate(-90 354.2 55.1)">4</text>
<text x="356" y="58.6" transform="rotate(-90 356 58.6)">4</text>
<text x="345.3" y="62">2</text>
<text x="345.3" y="65.5">3</text>
<text x="348.8" y="60.3">1</text>
<text x="348.8" y="63.8">2</text>
<text x="353" y="63.8">6</text>
<text x="356.5" y="62">6</text>
<text x="455.8" y="63.4">ALERT</text>
<text x="474.9" y="63.4">A3</text>
<text x="348.8" y="67.3">3</text>
<text x="354.2" y="71.6" transform="rotate(-90 354.2 71.6)">5</text>
<text x="356" y="68.1" transform="rotate(-90 356 68.1)">5</text>
<text x="455.8" y="67">ADDR</text>
<text x="474.9" y="70.5">A1</text>
<text x="474.9" y="67">A2</text>
<text x="209.6" y="76.1">1</text>
<text x="255.5" y="76.1">1</text>
<text x="455.8" y="77.5">SCL</text>
<text x="455.8" y="74">SDA</text>
<text x="474.9" y="74">A0</text>
<text x="163.8" y="79.7">1</text>
<text x="183.8" y="83.2">8</text>
<text x="209.3" y="83.2">2</text>
<text x="229.7" y="79.7">8</text>
<text x="255.2" y="83.2">2</text>
<text x="275.5" y="79.7">8</text>
<text x="163.4" y="86.7">2</text>
<text x="229.7" y="86.7">6</text>
<text x="275.5" y="86.7">6</text>
<text x="455.8" y="84.6">VDD</text>
<text x="471.8" y="84.6">GND</text>
<text x="163.4" y="93.8">3</text>
<text x="183.8" y="90.2">6</text>
<text x="209.3" y="90.2">3</text>
<text x="229.3" y="93.8">5</text>
<text x="255.2" y="90.2">3</text>
<text x="275.2" y="93.8">5</text>
<text x="183.4" y="97.3">5</text>
<text x="347.1" y="97.6" transform="rotate(-90 347.1 97.6)">3</text>
<text x="361.2" y="97.6" transform="rotate(-90 361.2 97.6)">1</text>
<text x="347.1" y="106.7" transform="rotate(-90 347.1 106.7)">4</text>
<text x="361.2" y="106.7" transform="rotate(-90 361.2 106.7)">2</text>
<text x="384.1" y="118.5">1</text>
<text x="499.4" y="118.5">28</text>
<text x="384.1" y="122">2</text>
<text x="384.1" y="125.5">3</text>
<text x="387.6" y="120.2">(PCINT14/RESET#)PC6</text>
<text x="387.6" y="123.8">(PCINT16/RXD)PD0</text>
<text x="456.5" y="123.8">PC4(ADC4/SDA/PCINT12)</text>
<text x="457.1" y="120.2">PC5(ADC5/SCL/PCINT13)</text>
<text x="499.4" y="125.5">26</text>
<text x="499.4" y="122">27</text>
<text x="384.1" y="129">4</text>
<text x="387.6" y="127.3">(PCINT17/TXD)PD1</text>
<text x="387.6" y="130.8">(PCINT18/INT0)PD2</text>
<text x="464.7" y="130.8">PC2(ADC2/PCINT10)</text>
<text x="464.7" y="127.3">PC3(ADC3/PCINT11)</text>
<text x="499.4" y="129">25</text>
<text x="384.1" y="132.6">5</text>
<text x="384.1" y="136.1">6</text>
<text x="387.6" y="134.3">(PCINT19/OC2B/INT1)PD3</text>
<text x="387.6" y="137.9">(PCINT20/XCK/T0)PD4</text>
<text x="466.7" y="137.9">PC0(ADC0/PCINT8)</text>
<text x="466.7" y="134.3">PC1(ADC1/PCINT9)</text>
<text x="499.4" y="136.1">23</text>
<text x="499.4" y="132.6">24</text>
<text x="499.4" y="143.2">21</text>
<text x="384.1" y="146.7">9</text>
<text x="387.6" y="148.4">(PCINT6/XTAL1/TOSC1)PB6</text>
<text x="489.7" y="144.9">AREF</text>
<text x="48.8" y="152">3</text>
<text x="69.1" y="155.5">1</text>
<text x="137.3" y="155.5">1</text>
<text x="188.5" y="152">1</text>
<text x="208.5" y="155.5">8</text>
<text x="382.1" y="150.2">10</text>
<text x="382.1" y="153.7">11</text>
<text x="387.6" y="152">(PCINT7/XTAL2/TOSC2)PB7</text>
<text x="387.6" y="155.5">(PCINT21/OC0B/T1)PD5</text>
<text x="467" y="155.5">PB4(MISO/PCINT4)</text>
<text x="469.1" y="152">PB5(SCK/PCINT5)</text>
<text x="499.4" y="153.7">18</text>
<text x="499.4" y="150.2">19</text>
<text x="48.8" y="159">2</text>
<text x="157.3" y="159">8</text>
<text x="188.1" y="159">2</text>
<text x="382.1" y="157.3">12</text>
<text x="382.1" y="160.8">13</text>
<text x="387.6" y="159">(PCINT22/OC0A/AIN0)PD6</text>
<text x="456.6" y="159">PB3(MOSI/OC2A/PCINT3)</text>
<text x="499.4" y="160.8">16</text>
<text x="499.4" y="157.3">17</text>
<text x="137" y="162.6">2</text>
<text x="157.3" y="166.1">6</text>
<text x="188.1" y="166.1">3</text>
<text x="208.5" y="162.6">6</text>
<text x="382.1" y="164.3">14</text>
<text x="387.6" y="162.6">(PCINT23/AIN1)PD7</text>
<text x="387.6" y="166.1">(PCINT0/CLKO/ICP1)PB0</text>
<text x="458.4" y="162.6">PB2(SS#/OC1B/PCINT2)</text>
<text x="466.7" y="166.1">PB1(OC1A/PCINT1)</text>
<text x="499.4" y="164.3">15</text>
<text x="137" y="169.6">3</text>
<text x="157" y="173.1">5</text>
<text x="208.1" y="169.6">5</text>
<text x="370.1" y="209.2" transform="rotate(-90 370.1 209.2)">1</text>
<text x="371.8" y="205.7" transform="rotate(-90 371.8 205.7)">IN</text>
<text x="377.1" y="209.2" transform="rotate(-90 377.1 209.2)">3</text>
<text x="378.9" y="205.7" transform="rotate(-90 378.9 205.7)">OUT</text>
<text x="431.8" y="209.2" transform="rotate(-90 431.8 209.2)">VOUT</text>
<text x="435.3" y="209.2" transform="rotate(-90 435.3 209.2)">VIN</text>
<text x="477.7" y="207.5" transform="rotate(-90 477.7 207.5)">IN</text>
<text x="484.7" y="207.5" transform="rotate(-90 484.7 207.5)">OUT</text>
<text x="430" y="212.7" transform="rotate(-90 430 212.7)">3</text>
<text x="433.6" y="212.7" transform="rotate(-90 433.6 212.7)">2</text>
<text x="475.9" y="211" transform="rotate(-90 475.9 211)">1</text>
<text x="483" y="211" transform="rotate(-90 483 211)">3</text>
<text x="98.5" y="222.5">1</text>
<text x="118.5" y="226.1">8</text>
<text x="98.2" y="229.6">2</text>
<text x="118.5" y="233.1">6</text>
<text x="98.2" y="236.6">3</text>
<text x="170.8" y="238.4">1</text>
<text x="220.2" y="234.9">1</text>
<text x="240.2" y="238.4">8</text>
<text x="118.2" y="240.2">5</text>
<text x="170.5" y="245.5">2</text>
<text x="190.9" y="241.9">8</text>
<text x="219.9" y="241.9">2</text>
<text x="240.2" y="245.5">6</text>
<text x="190.9" y="249">6</text>
<text x="219.9" y="249">3</text>
<text x="25.9" y="257.8">5</text>
<text x="170.5" y="252.5">3</text>
<text x="190.5" y="256">5</text>
<text x="239.9" y="252.5">5</text>
<text x="46.2" y="261.3">7</text>
<text x="25.9" y="264.9">6</text>
</g>
<g font-size="3.2" fill="#800000">
<text x="458" y="19.7">1</text>
<text x="458" y="23.2">2</text>
<text x="463.2" y="21.1">GND</text>
<text x="475.6" y="21.1">VCC</text>
<text x="485.4" y="23.2">15</text>
<text x="485.4" y="19.7">16</text>
<text x="458" y="26.7">3</text>
<text x="463.2" y="24.6">TXD</text>
<text x="463.2" y="28.2">RXD</text>
<text x="473.3" y="28.2">RTS#</text>
<text x="474" y="24.6">R232</text>
<text x="485.4" y="26.7">14</text>
<text x="458" y="30.3">4</text>
<text x="458" y="33.8">5</text>
<text x="463.2" y="31.7">V3</text>
<text x="463.2" y="35.2">D+</text>
<text x="472.5" y="35.2">DCD#</text>
<text x="473" y="31.7">DTR#</text>
<text x="485.4" y="33.8">12</text>
<text x="485.4" y="30.3">13</text>
<text x="458" y="37.3">6</text>
<text x="458" y="40.9">7</text>
<text x="463.2" y="38.7">D-</text>
<text x="476.1" y="38.7">RI#</text>
<text x="485.4" y="40.9">10</text>
<text x="485.4" y="37.3">11</text>
<text x="458" y="44.4">8</text>
<text x="463.2" y="42.3">XI</text>
<text x="463.2" y="45.8">XO</text>
<text x="472.8" y="42.3">DSR#</text>
<text x="473.3" y="45.8">CTS#</text>
<text x="485.4" y="44.4">9</text>
</g>
<g font-size="3.2">
<text x="546.9" y="26.7">1</text>
<text x="555.3" y="26.7">2</text>
<text x="100.2" y="55.9" transform="rotate(-90 100.2 55.9)">4</text>
<text x="174.3" y="101.8" transform="rotate(-90 174.3 101.8)">4</text>
<text x="220.1" y="98.3" transform="rotate(-90 220.1 98.3)">4</text>
<text x="266" y="98.3" transform="rotate(-90 266 98.3)">4</text>
<text x="384.1" y="143.2">8</text>
<text x="490.6" y="141.4">GND</text>
<text x="499.4" y="139.6">22</text>
<text x="59.6" y="146.7" transform="rotate(-90 59.6 146.7)">4</text>
<text x="387.6" y="144.9">GND</text>
<text x="312.3" y="160.8">1</text>
<text x="320.7" y="160.8">2</text>
<text x="147.8" y="177.6" transform="rotate(-90 147.8 177.6)">4</text>
<text x="199" y="174.1" transform="rotate(-90 199 174.1)">4</text>
<text x="373.6" y="209.2" transform="rotate(-90 373.6 209.2)">2</text>
<text x="375.4" y="205.7" transform="rotate(-90 375.4 205.7)">GND</text>
<text x="438.9" y="209.2" transform="rotate(-90 438.9 209.2)">GND</text>
<text x="481.2" y="207.5" transform="rotate(-90 481.2 207.5)">GND</text>
<text x="437.1" y="212.7" transform="rotate(-90 437.1 212.7)">1</text>
<text x="479.4" y="211" transform="rotate(-90 479.4 211)">2</text>
<text x="109" y="244.7" transform="rotate(-90 109 244.7)">4</text>
<text x="230.7" y="257" transform="rotate(-90 230.7 257)">4</text>
<text x="181.3" y="260.5" transform="rotate(-90 181.3 260.5)">4</text>
</g>
<g font-size="3.2" fill="#f00">
<text x="100.2" y="35.9" transform="rotate(-90 100.2 35.9)">7</text>
<text x="174.3" y="81.8" transform="rotate(-90 174.3 81.8)">7</text>
<text x="220.1" y="78.2" transform="rotate(-90 220.1 78.2)">7</text>
<text x="266" y="78.2" transform="rotate(-90 266 78.2)">7</text>
<text x="384.1" y="139.6">7</text>
<text x="387.6" y="141.4">VCC</text>
<text x="489.1" y="148.4">AVCC</text>
<text x="499.4" y="146.7">20</text>
<text x="199" y="154.1" transform="rotate(-90 199 154.1)">7</text>
<text x="147.8" y="157.6" transform="rotate(-90 147.8 157.6)">7</text>
<text x="59.6" y="167" transform="rotate(-90 59.6 167)">8</text>
<text x="109" y="224.6" transform="rotate(-90 109 224.6)">7</text>
<text x="230.7" y="237" transform="rotate(-90 230.7 237)">7</text>
<text x="181.3" y="240.5" transform="rotate(-90 181.3 240.5)">7</text>
</g>
<g font-size="3.2" fill="#840000">
<text x="335.8" y="242.3">1</text>
<text x="335.8" y="245.8">2</text>
<text x="342.5" y="243.8">1</text>
<text x="335.8" y="249.3">3</text>
<text x="342.5" y="247.4">2</text>
<text x="342.5" y="250.9">3</text>
<text x="335.8" y="252.8">4</text>
<text x="335.8" y="256.4">5</text>
<text x="342.5" y="254.4">4</text>
<text x="342.5" y="258">5</text>
<text x="335.8" y="259.9">6</text>
<text x="342.5" y="261.5">6</text>
</g>
<g font-size="2.5" fill="#fff">
<text x="91" y="95.2">OUT</text>
<text x="90.6" y="98.7">GND</text>
<text x="91" y="105.8">SDA</text>
<text x="91.5" y="102.2">SCL</text>
<text x="90.6" y="112.8">GND</text>
<text x="91.2" y="109.3">VCC</text>
</g>
<g font-size="1.8" fill="#fff">
<text x="80.9" y="106.3" transform="rotate(-90 80.9 106.3)">ADDRS</text>
<text x="79.2" y="108.2" transform="rotate(-90 79.2 108.2)">MCP4725</text>
</g>
</svg>
